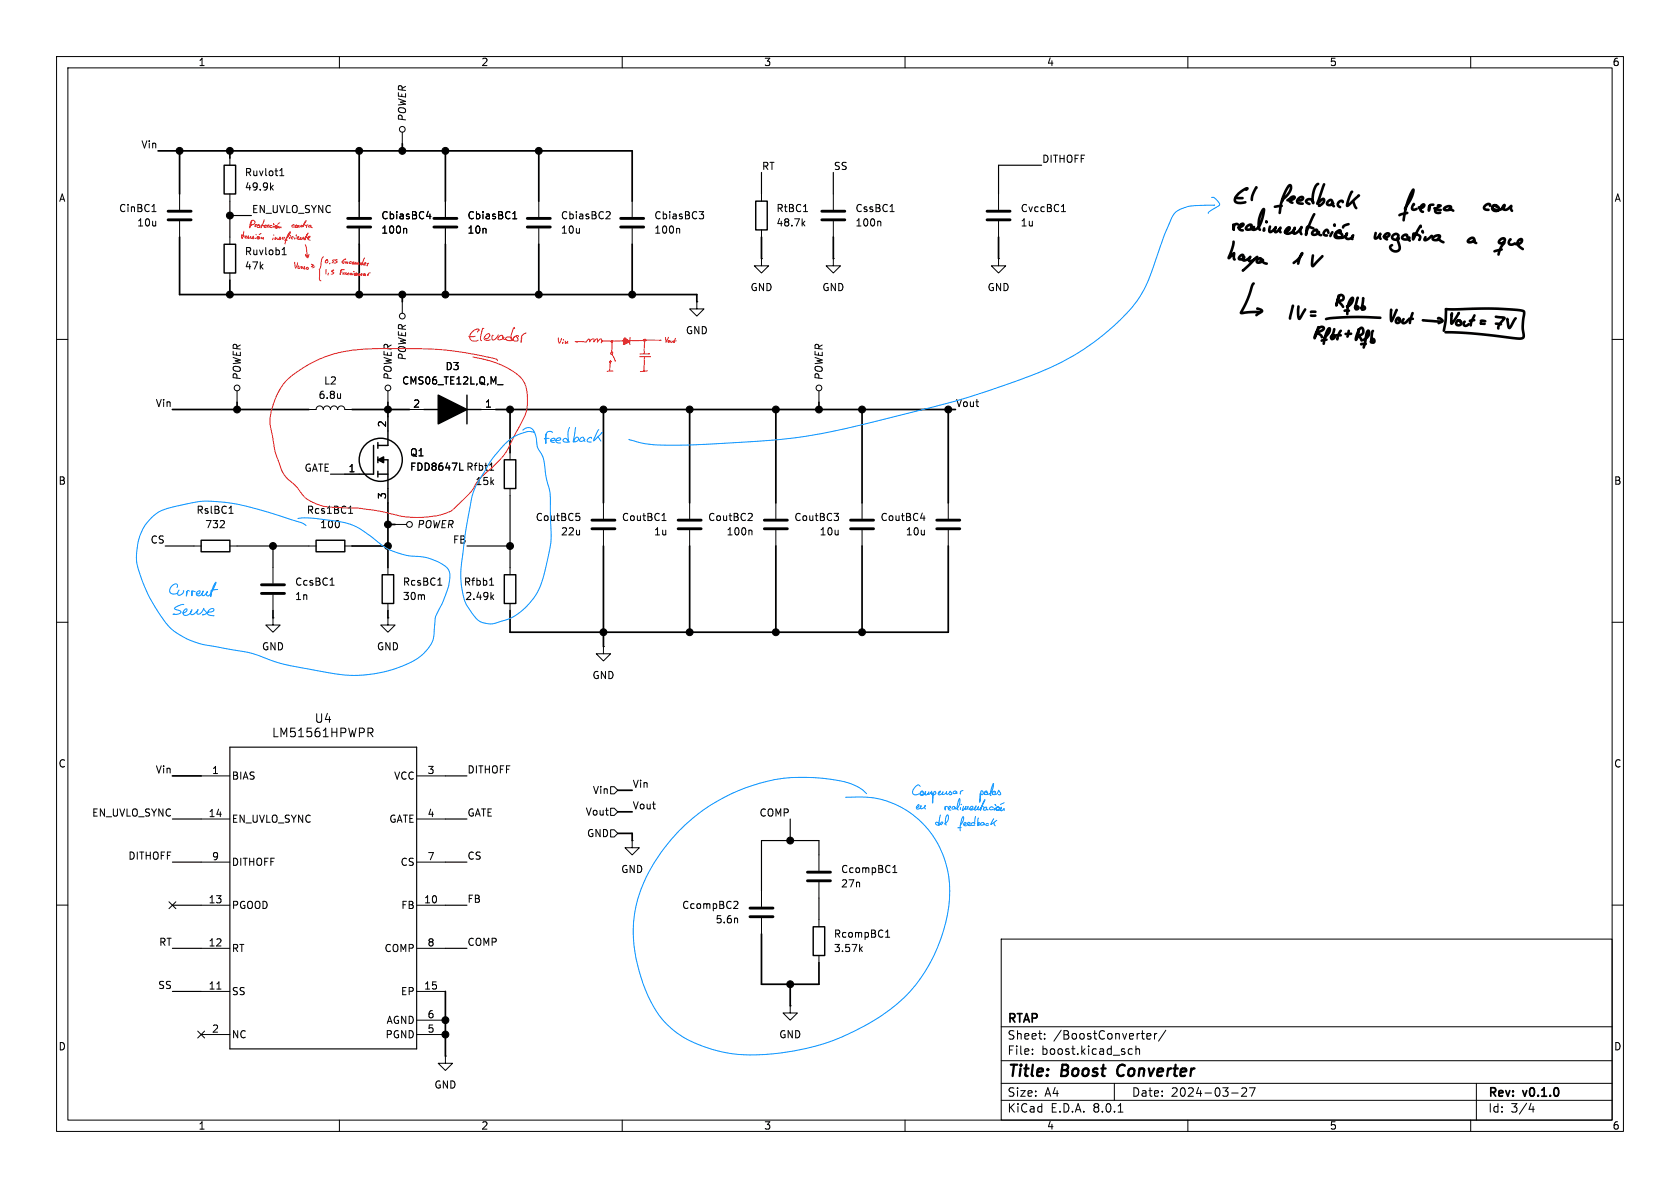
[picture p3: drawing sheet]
<svg xmlns="http://www.w3.org/2000/svg" width="297mm" height="210mm" viewBox="0 0 297 210" stroke-linecap="round" stroke-linejoin="round" font-family="sans-serif">
<g fill="none" stroke="#000" stroke-width=".18">
<path d="M10 10h277v190h-277zM12 12h273v186h-273zM60 10v2M110 10v2M160 10v2M210 10v2M260 10v2M26.9 37.4h.7M31.7 34.3v2.8M31.7 39.1v2.8M40.6 27.9v1.3M40.6 34.3v1.3"/>
<path d="M47.9 33.1l.4 .5M48.3 32.8l-.5 .4M49.5 31.1h.7M49.5 30.2l.3-.4v1.3M63.5 35.6v2.8M71.1 23.4v2M75.4 38.3h.8M76 37.8v.9M78.7 35.6v2.8M90.6 38.7h.8M90.8 37.7l.2-.3v1.3M95.2 35.6v2.8"/>
<path d="M107.3 37.4l.5 .1 .1 .3-.8 .9h.8M111.8 35.6v2.8M123.6 37.4h.8l-.4 .5 .3 .1 .1 .4-.3 .3h-.3M134.6 34.3v1.3M141.9 39.5l.4 .4M142 37.4h.8M142.3 39.1l-.5 .5M147.3 34.3v2.8M147.3 39.1v2.8M155.5 39.1l.2 .2v.6M157.3 37.4h.8M176.5 34.3v2.8"/>
<path d="M176.5 39.1v2.8M187.6 37.4h.8M187.9 36.3l.1-.2v1.3M10 60h2M40.6 41.9v1.3M40.6 48.3v1.2M49.9 45h.7M49.9 44.1l.3-.3v1.2M63.5 40.4v2.8M71.1 53.3v2.1M71.7 40.4l.2 .2v.6M78.7 40.4v2.8"/>
<path d="M95.2 40.4v2.8M111.8 40.4v2.8M120 40.4l.2 .2v.6M123.2 53.3v1.3h1.3l-1.3 1.3-1.3-1.3h1.3M123.2 53.3h.1M134.6 45.7v1.3h1.3l-1.3 1.3-1.3-1.3h1.3M134.6 45.7h.1M134.6 40.6v1.3M147.3 45.7v1.3h1.3l-1.3 1.3-1.3-1.3h1.3M147.3 45.7h.1M176.5 45.7v1.3h1.3l-1.3 1.3-1.2-1.3h1.2M176.5 45.7h.1"/>
<path d="M285 60h2M41.9 69.1v2M54.6 72.4h1.3a.64 .64 0 0 1 .6-.6 .64 .64 0 0 1 .6 .6 .64 .64 0 0 1 .7-.6 .64 .64 0 0 1 .6 .6 .64 .64 0 0 1 .7-.6 .64 .64 0 0 1 .6 .6 .64 .64 0 0 1 .6-.6 .64 .64 0 0 1 .7 .6h1.2M60.2 69.6v.8M60.2 70.3l-.1 .1M68.6 69.1v2M68.6 73.7v2.5M72.4 72.4h2.5M85.1 72.4h2.5M88 68h.9M144.8 69.1v2M34.3 96.5h1.3"/>
<path d="M38.9 93.3h.8M39.6 92.1v.5M40.5 90.7h.7M40.6 96.5h1.3M54.6 96.5h1.3M61 96.5h1.2M61 83.8h2.5M61.6 90.7h.8M61.9 89.7l.1-.2v1.2M68.6 86.4v2.5M69.8 92.7h2.1M81.3 83.1h.6"/>
<path d="M86.6 83.1h.7M86.8 82l.1-.1v1.2M90.2 80v1.3M90.2 86.4v1.2M101.9 90.7h.6M102.3 91.2l.2 .3v.3l-.2 .2M106.7 88.9v2.8M106.7 93.7v2.8M117 92h.8M117.3 90.9l.1-.2v1.3M121.9 88.9v2.8M121.9 93.7v2.8"/>
<path d="M132.8 90.7l.2 .3-.1 .3-.7 .7h.8M132.8 93.7l.1 .2v.7M137.2 88.9v2.8M137.2 93.7v2.8M147.5 90.7h.7l-.4 .5M148 91.2l.2 .3v.3l-.2 .2M152.4 88.9v2.8M152.4 93.7v2.8M162.8 91.6h.7M163.4 91.2v.8M167.6 88.9v2.8M167.6 93.7v2.8"/>
<path d="M10 110h2M48.3 109.2v1.3h1.2l-1.2 1.3-1.3-1.3h1.3M48.3 109.2h.1M48.3 100.3v2.8M48.3 105.2v2.8M58.3 103.4h.8M68.6 109.2v1.3h1.2l-1.2 1.3-1.3-1.3h1.3M68.6 109.2h.1M68.6 100.3v1.3M68.6 106.7v1.3M77.4 103.4h.7M86.6 103.4h.7"/>
<path d="M86.8 102.4l.1-.2v1.2M86.9 105.5l.4 .5M87.3 105.1l-.5 .5M90.2 100.3v1.3M90.2 106.7v1.3M106.7 114.3v1.3h1.2l-1.2 1.2-1.3-1.2h1.3M106.7 114.3h.1M285 110h2M35.6 137.2h5M65.1 128.7h.5l.3 .3-.1 .4-.7 .1M65.4 129.5l.5 .7M73.7 137.2h5"/>
<path d="M107.9 139.1h.7l.6 .6-.6 .6h-.7zM10 160h2M29.9 159.4l1.2 1.2M31.1 159.4l-1.2 1.2M35.6 144.8h5M35.6 152.4h5M73.7 144.8h5M73.7 152.4h5M107.9 142.9h.7l.6 .6-.6 .6h-.7zM107.9 146.7h.7l.6 .6-.6 .7h-.7zM111.8 148.6v1.3h1.2l-1.2 1.2-1.3-1.2h1.3M111.8 148.6h.1"/>
<path d="M129.9 159.3l.4 .1 .2 .3-.8 .9h.8M134.6 157.5v2.8M144.8 151.1v2.8M144.8 156v2.8M157.8 154.2h.8M157.8 153.3l.4-.3v1.2M285 160h2M35.6 160h5M35.6 175.3h5M35.6 167.6h5M38.3 174.8h.8M73.7 160h5"/>
<path d="M73.7 175.3h5M73.7 167.6h5M130.3 162.4l.1 .7M134.6 162.3v2.8M139.7 177.8v1.3h1.3l-1.3 1.2-1.3-1.2h1.3M139.7 177.8h.1M144.8 162.6v1.2M144.8 168.9v1.3M152.1 167.7l.4 .5M152.5 167.4l-.5 .5M156.6 165.7h.7M156.6 164.8l.3-.4v1.3"/>
<path d="M177 166h108v32h-108zM35 182.3l1.2 1.2M35.6 182.9h5M36.2 182.3l-1.2 1.2M60 198v2M73.7 182.9h5M73.7 180.3h5M78.7 186.7v1.3h1.3l-1.3 1.2-1.2-1.2h1.2M78.7 186.7h.1M110 198v2M160 198v2M177 194.5h108"/>
<path d="M177 191.5h108M177 187.5h108M177 181.5h108M182.5 186.3v.1M182.5 185.5v.1M184.7 183.6v.1M184.7 182.8v.1M197 191.5v3M197.7 196.6h.8M199.6 186.3h.6M199.6 185.5h.6M200.8 185.5l.2-.1 .4 .1 .1 .9"/>
<path d="M200.8 184.9v1.5M202.7 183.2l.8-.1-.1-.3-.4-.1-.3 .2 .1 .7h.6M204.1 182.7v1M204.5 182.7l-.3 .1-.1 .2M206.1 182.1l-1.3 2M210 198v2M217.7 193.2h1.2M219.5 192.4l.6-.1 .2 .1 .1 .3-.9 1.1h.9M220.9 192.3h1l-.7 1.5M260 198v2M261 191.5v6.5M270.7 195l-.4 1.1h.9"/>
<path d="M271 195.6v1"/>
<circle cx="71.1" cy="22.9" r=".51"/>
<circle cx="71.1" cy="55.9" r=".51"/>
<circle cx="41.9" cy="68.6" r=".51"/>
<circle cx="68.6" cy="68.6" r=".51"/>
<circle cx="144.8" cy="68.6" r=".51"/>
<circle cx="72.4" cy="92.7" r=".51"/>
</g>
<path d="M197.8 188.5a1.27 1.27 0 0 0 0 1.6" fill="none" stroke="#000" stroke-width=".4"/>
<g fill="none" stroke="#000" stroke-width=".2">
<path d="M40.6 35.6v6.3M40.6 38.1h3.8M134.6 30.5v3.8M147.3 30.5v3.8M184.1 29.2h-7.6v5.1M29.2 96.5h5.1M41.9 96.5h12.7M48.3 96.5v3.8M58.4 83.8h2.6M82.5 96.5h7.7M90.2 87.6v12.7M40.6 132.1h33.1v53.3h-33.1z"/>
<path d="M78.7 137.2h3.8M30.5 152.4h5.1M30.5 144.8h5.1M78.7 152.4h3.8M78.7 144.8h3.8M139.7 144.8v3.8M144.8 151.1v-2.5h-10.2v8.9M144.8 158.8v3.8M30.5 167.6h5.1M30.5 175.3h5.1M30.5 160h5.1M78.7 167.6h3.8"/>
<path d="M78.7 160h3.8"/>
</g>
<g fill="none" stroke="#000" stroke-width=".51">
<path d="M29.7 37.3h4.1M29.7 38.9h4.1M61.5 38.6h4M76.7 38.6h4.1M93.2 38.6h4.1M109.7 38.6h4.1M145.3 37.3h4.1M145.3 38.9h4.1M174.5 37.3h4.1M174.5 38.9h4.1M61.5 40.1h4M76.7 40.1h4.1"/>
<path d="M93.2 40.1h4.1M109.7 40.1h4.1M104.6 91.9h4.1M104.6 93.5h4.1M119.9 91.9h4.1M119.9 93.5h4.1M135.1 91.9h4.1M135.1 93.5h4.1M150.4 91.9h4M150.4 93.5h4M165.6 91.9h4.1M165.6 93.5h4.1"/>
<path d="M46.2 103.4h4.1M46.2 104.9h4.1M142.7 154.2h4.1M142.7 155.7h4.1M132.6 160.5h4.1M132.6 162.1h4.1"/>
</g>
<g fill="none" stroke="#000" stroke-width=".25">
<path d="M39.6 29.2h2.1v5.1h-2.1zM133.6 35.6h2v5h-2zM39.6 43.2h2.1v5.1h-2.1zM66 78.7v5.1h-2.5M66.8 78.2v1M68.6 76.2v2.5h-1.8M74.9 72.4h2.6M82.5 72.4h2.6M82.5 69.9v5M35.6 95.5h5v2h-5zM55.9 95.5h5.1v2h-5.1zM66.8 83.8h1.8"/>
<path d="M66.8 80.8v1M66.8 83.3v1M66.8 81.3h1.8v5.1M89.2 81.3h2v5.1h-2zM67.6 101.6h2v5.1h-2zM89.2 101.6h2v5.1h-2zM143.8 163.8h2v5.1h-2z"/>
<circle cx="67.3" cy="81.3" r="3.8"/>
</g>
<path d="M77.5 69.9l5 2.5-5 2.5zM66.8 81.3l1-.5v1z" fill="#000" stroke="#000" stroke-width=".25"/>
<g fill="none" stroke="#000" stroke-width=".3">
<path d="M27.9 26.7h83.9v8.9M31.7 26.7v7.6M40.6 26.7v1.2M63.5 26.7v8.9M71.1 25.4v1.3M78.7 26.7v8.9M95.2 26.7v8.9M31.7 41.9v10.2h91.5v1.2M40.6 49.5v2.6M63.5 43.2v8.9M71.1 52.1v1.2M78.7 43.2v8.9"/>
<path d="M95.2 43.2v8.9M111.8 43.2v8.9M134.6 41.9v3.8M147.3 41.9v3.8M176.5 41.9v3.8M30.5 72.4h24.1M41.9 71.1v1.3M62.2 72.4h10.2M68.6 71.1v2.6M87.6 72.4h81.3M90.2 72.4v7.6M106.7 72.4v16.5"/>
<path d="M121.9 72.4v16.5M137.2 72.4v16.5M144.8 71.1v1.3M152.4 72.4v16.5M167.6 72.4v16.5M62.2 96.5h6.4M68.6 88.9v11.4M68.6 92.7h1.2M106.7 96.5v17.8M121.9 96.5v15.3M137.2 96.5v15.3M152.4 96.5v15.3"/>
<path d="M167.6 96.5v15.3h-77.4v-3.8M48.3 108v1.2M68.6 108v1.2M30.5 137.2h5.1M109.2 139.7h2.6M109.2 147.3h2.6v1.3M109.2 143.5h2.6M78.7 175.3v11.4M134.6 165.1v8.9h10.2v-3.8M139.7 174v3.8"/>
</g>
<g fill="#000" stroke="#000" stroke-width=".18">
<circle cx="31.7" cy="26.7" r=".61"/>
<circle cx="40.6" cy="26.7" r=".61"/>
<circle cx="40.6" cy="38.1" r=".61"/>
<circle cx="63.5" cy="26.7" r=".61"/>
<circle cx="71.1" cy="26.7" r=".61"/>
<circle cx="78.7" cy="26.7" r=".61"/>
<circle cx="95.2" cy="26.7" r=".61"/>
<circle cx="40.6" cy="52.1" r=".61"/>
<circle cx="63.5" cy="52.1" r=".61"/>
<circle cx="71.1" cy="52.1" r=".61"/>
<circle cx="78.7" cy="52.1" r=".61"/>
<circle cx="95.2" cy="52.1" r=".61"/>
<circle cx="111.8" cy="52.1" r=".61"/>
<circle cx="41.9" cy="72.4" r=".61"/>
<circle cx="68.6" cy="72.4" r=".61"/>
<circle cx="90.2" cy="72.4" r=".61"/>
<circle cx="106.7" cy="72.4" r=".61"/>
<circle cx="121.9" cy="72.4" r=".61"/>
<circle cx="137.2" cy="72.4" r=".61"/>
<circle cx="144.8" cy="72.4" r=".61"/>
<circle cx="152.4" cy="72.4" r=".61"/>
<circle cx="167.6" cy="72.4" r=".61"/>
<circle cx="48.3" cy="96.5" r=".61"/>
<circle cx="68.6" cy="92.7" r=".61"/>
<circle cx="68.6" cy="96.5" r=".61"/>
<circle cx="90.2" cy="96.5" r=".61"/>
<circle cx="106.7" cy="111.8" r=".61"/>
<circle cx="121.9" cy="111.8" r=".61"/>
<circle cx="137.2" cy="111.8" r=".61"/>
<circle cx="152.4" cy="111.8" r=".61"/>
<circle cx="139.7" cy="148.6" r=".61"/>
<circle cx="139.7" cy="174" r=".61"/>
<circle cx="78.7" cy="182.9" r=".61"/>
<circle cx="78.7" cy="180.3" r=".61"/>
</g>
<g fill="none" stroke="#e02020" stroke-width=".18">
<path d="M44.5 39.1l-.3 1.2v-.8a.44 .44 0 0 1 .3-.5 .44 .44 0 0 1 .6 .2 .58 .58 0 0 1-.7 .6M45.4 39.7l-.3 .1v.3l.1-.2M45.7 39.7a.25 .25 0 0 1 .3 .3 .25 .25 0 0 1-.4 .2 .25 .25 0 0 1-.1-.4h.3l.1 .1M46.7 38.9l-.6 1.4 .1-.5 .5 .1M47.5 39.9h.1a.18 .18 0 0 0-.3-.1 .18 .18 0 0 0 .1 .3l.2 .1M48 39.9a.2 .2 0 0 0-.2 0 .2 .2 0 0 0 0 .3 .2 .2 0 0 0 .2 0h.1M48.4 39.7v-.2v.3M49.5 39.4l-.4 .3M52 39.8a.2 .2 0 0 0-.3 .1 .2 .2 0 0 0 .1 .2h.3M54.5 39.8a.25 .25 0 0 0-.3 .1 .25 .25 0 0 0 0 .3v-.2a.3 .3 0 0 0-.3-.3 .3 .3 0 0 0-.3 .1l-.1 .3 .6-1.1a1.41 1.41 0 0 1-.9 1.1l.1-.3-.3 .3a.16 .16 0 0 1-.2 0 .16 .16 0 0 1 .1-.3l-.3 .3a.2 .2 0 0 1-.2 .2 .2 .2 0 0 1-.2-.3 .2 .2 0 0 1 .3-.1 .2 .2 0 0 1 0 .3 .2 .2 0 0 1-.3-.2 .2 .2 0 0 1 .3-.1M43.1 40.9l-.3 1.3-.1-.7 .5 .2M43.4 41.8h.2l-.1-.1a.24 .24 0 0 0-.1 .4 .24 .24 0 0 0 .4-.1l.1-.3a.25 .25 0 0 0 0 .4 .25 .25 0 0 0 .4-.2v-.1v.2a.27 .27 0 0 0 .3 .1 .27 .27 0 0 0 .2-.4v.1a.23 .23 0 0 1 .1 .2 .23 .23 0 0 1-.2 .2v-.1"/>
<path d="M45.2 42.1v.1M45.3 41.4v.1M45.7 41.9a.2 .2 0 0 0-.3 .1 .2 .2 0 0 0 .1 .3 .2 .2 0 0 0 .3-.2 .19 .19 0 0 0-.1-.3 .19 .19 0 0 0-.2 .2 .19 .19 0 0 0 .1 .2h.3M46.2 41.3l-.4 .1M46.2 41.9v.3l.4-.2-.1 .3M46.8 40.1l.2-.2a.23 .23 0 0 0-.3 0 .23 .23 0 0 0 .1 .3 .23 .23 0 0 0 .3 0M48.3 42.1l-.1 .3M48.4 40l-.1 .2M48.4 41.5v.1M48.7 41.9l-.1 .4 .4-.2v.1a.31 .31 0 0 0 .4 0 .31 .31 0 0 0 .1-.3 .25 .25 0 0 1 .1 .3 .25 .25 0 0 1-.2 .1h-.1M49 40a.2 .2 0 0 0-.3-.1 .2 .2 0 0 0 0 .4 .2 .2 0 0 0 .3-.1 .2 .2 0 0 0-.2-.3 .2 .2 0 0 0-.2 .3 .2 .2 0 0 0 .3 .1l.4-.3v.3l.4-.2v.2M50.3 41.9a.23 .23 0 0 1-.1 .3 .23 .23 0 0 1-.3-.1l.2-.2"/>
<path d="M50.6 42.2l.5-.6 .2-.6a4.3 4.3 0 0 0-.9 2.1M50.8 42.5h-.5M51.3 42l-.2 .2 .1-.1M51.4 41.7h-.1M51.8 42a.19 .19 0 0 0-.2-.1 .19 .19 0 0 0-.1 .2 .19 .19 0 0 0 .2 .1M52.1 46.4l.2 1 .3-1M52.2 42l-.1 .2h.1M52.4 41.5v.2M52.5 42.1a.16 .16 0 0 0 .3-.1 .16 .16 0 0 0 0-.2 .28 .28 0 0 0-.2 .5 .28 .28 0 0 0 .5-.2l.1-.1-.1 .1a.14 .14 0 0 0 0 .2 .14 .14 0 0 0 .2 0l.4-.4-.1 .3a1.58 1.58 0 0 0 .9-1l-.6 1.2 .1-.3a.21 .21 0 0 1 .3-.3 .21 .21 0 0 1 .1 .3l.4-.3a.33 .33 0 0 0-.4 .4 .33 .33 0 0 0 .4 .3M52.8 47a.22 .22 0 0 0-.2 .3 .22 .22 0 0 0 .3 .2 .22 .22 0 0 0 .1-.3M53.2 47.1a.19 .19 0 0 0 0 .3 .19 .19 0 0 0 .3 0 .19 .19 0 0 0 0-.3M53.9 47.2l-.2 .3h.2"/>
<path d="M54 43.2l.4 2.2-.4-.4a.38 .38 0 0 0 .1 .4 .38 .38 0 0 0 .4 .1l.1-.5M54.4 47.3a.16 .16 0 0 1-.1 .3 .16 .16 0 0 1-.2-.2 .16 .16 0 0 1 .3-.1M54.9 40h.1a.2 .2 0 0 0-.3-.2 .2 .2 0 0 0-.1 .3 .39 .39 0 0 1 .6 .2M55.1 46.7l.4 .2-.5 .2 .2 .1M55.6 47.2l-.3 .2M57.2 45.4a1.4 1.4 0 0 0-.5 1.4l-.3 .8 .1 .4a2.47 2.47 0 0 0 .2 1.6M57.7 47.7l-.1 .7M57.8 46a.22 .22 0 0 1 .2 .3 .22 .22 0 0 1-.4 .1 .22 .22 0 0 1 0-.4l.2-.1 .1 .1M58.1 48.3l-.1 .3M58.4 46.5l-.1 .1M58.7 47.9l.3-.1-.4 .2a.25 .25 0 0 1 .4 .3 .25 .25 0 0 1-.4 .2M59.1 45.9a.18 .18 0 0 0-.3 .1 .18 .18 0 0 0 .2 .3l-.3 .2"/>
<path d="M59.6 45.9l-.4 .1 .4 .3-.5 .2M60.5 46.3h.4M60.5 48.1h-.3M60.8 48.2l-.2 .2 .6-.2-.1 .2 .2 .1 .3-.3v.4M60.9 47.7a.5 .5 0 0 0-.6 .1 .5 .5 0 0 0-.1 .5l-.1 .2 .3-.8M60.9 45.9l.2-.1h-.2a.48 .48 0 0 0-.3 .7h.2M61.2 46.2l-.2 .3 .5-.2v.3M62.1 46.3l-.4 .2 .3 .1M62.2 48.4a.23 .23 0 0 0-.2-.1 .23 .23 0 0 0-.2 .2h.5M62.3 46.5l.2-.1 .1-.1h-.1a.22 .22 0 0 0-.3 .3 .22 .22 0 0 0 .4 .1l.4-.3-.1 .3 .5-.3-.2 .2 .1 .2M62.5 48.4l-.1 .2M62.6 48v.1"/>
<path d="M63 48.4h.1a.2 .2 0 0 0-.3-.1 .2 .2 0 0 0-.1 .3 .25 .25 0 0 0 .3 0 .25 .25 0 0 0 .1-.3 .22 .22 0 0 0-.3 .1 .22 .22 0 0 0 0 .2h.4l.4-.3-.2 .4h.2l.4-.3-.1 .2v.1M64.4 48.5h.1a.15 .15 0 0 0-.1-.1 .15 .15 0 0 0-.2 .2 .16 .16 0 0 0 .3 .1l.1-.1 .1 .1M64.4 46.6h.3a.2 .2 0 0 0-.4 0 .21 .21 0 0 0 .3 .3M64.5 45.6l-.5 1.1a.21 .21 0 0 0-.2-.2 .21 .21 0 0 0-.1 .3 .21 .21 0 0 0 .3 0M65.2 46.5l-.2 .1-.1 .4 .1-.4M65.4 48.2l-.2 .1-.2 .4 .1-.2M84 59.4l-1.1 .1h.1M84.4 58.7l.3-.4a1.25 1.25 0 0 0-1.6 .8 .88 .88 0 0 0 .3 1.1 .88 .88 0 0 0 1.1 0M85.5 58.1h-.1a2.95 2.95 0 0 0-.3 2.1M85.9 59.8a.53 .53 0 0 0 .5-.2 .53 .53 0 0 0 0-.6 .9 .9 0 0 0-.8 1l.3 .2 .8-.1M88.1 59.2l-.1 .2a.68 .68 0 0 1-1 .6v-.6l.2-.1M88.9 59.6v-.3a.6 .6 0 0 0-.8 .7 .64 .64 0 0 0 .9-.4l-.1 .1a.3 .3 0 0 0 .1 .3 .3 .3 0 0 0 .4 0"/>
<path d="M91 58.1l-.1-.2a2.6 2.6 0 0 0-.4 2.2 .56 .56 0 0 0-.5-.5 .56 .56 0 0 0-.6 .3 1.16 1.16 0 0 0 1.3 .2M91.7 59.5v-.1a.61 .61 0 0 0-.7 .1 .61 .61 0 0 0-.2 .6 .41 .41 0 0 0 .5 .2 .41 .41 0 0 0 .2-.6 .34 .34 0 0 0-.3-.2 .34 .34 0 0 0-.4 .2M93 58.9a1.16 1.16 0 0 0-.9 1.5v.1l.2-.9M98.7 59.8l.2 .9 .4-.8M110.3 59.9v1l-.1-.1M110.4 59.7l.1 .1a.78 .78 0 0 1 .7 .7l-.8 .4M110.6 59.8l-.3 .2h.5l-.6 .3 .8-.1-.8 .4 1-.3-.9 .4 .5-.1M111.4 59.7v1.2M117.6 59.7l.1 .8 .5-.8M119.4 59.8l-.2 .8-.1-.4 .5 .1M83.6 63.1a15.5 15.5 0 0 1 8.6 3.8 7.4 7.4 0 0 1 1 5.4 31.9 31.9 0 0 1-2.6 5.5 16.2 16.2 0 0 1-5 6.1 8.8 8.8 0 0 0-2.2 2.9l-1.9 2a7.4 7.4 0 0 1-5.9 2.6l-1.5 .1a29.9 29.9 0 0 1-7.3-1.2l-3.4-.5-3.4-.1a8.5 8.5 0 0 1-6.5-2.2 12.6 12.6 0 0 0-3-3.2 15.5 15.5 0 0 1-1.8-4.2l-.4-2.2a12.4 12.4 0 0 1-.5-4.6 11.1 11.1 0 0 1 6.1-8.5 22.2 22.2 0 0 1 12.3-3.2h6.4a55.9 55.9 0 0 1 15.3 2v.2M99.5 60.5v.1"/>
<path d="M99.6 60.1h.1M99.9 60.3v.4l.5-.4v.4M102.2 60.4l-.2 .1-.3-.1M107.9 64.2l-.1 1.3M107.9 63.8a.14 .14 0 0 1 .1 .2 .14 .14 0 0 1-.2 0l.1-.2 .1 .1M108.1 62.3a.16 .16 0 0 1 .2 .1 .16 .16 0 0 1-.2 .2 .16 .16 0 0 1-.1-.2h.3M108.2 60.3l-1.6-.1-.3 .4a.43 .43 0 0 0-.2-.7l-.5 .6a.35 .35 0 0 0-.2-.6l-.4 .6a.32 .32 0 0 0 0-.6 .32 .32 0 0 0-.5 .2l-.2 .3a.28 .28 0 0 0-.1-.4 .28 .28 0 0 0-.4 .2l-.2 .3-1.9-.1M108.2 60.4l-.1 1.8M108.2 62.6l.6 1.3M108.3 60.3h.1a.15 .15 0 0 0-.3 0 .14 .14 0 0 0 .1 .2l.1-.2h-.2l.2 .1M108.4 65.6h-1.1M110.1 60.2l-1.8 .1"/>
<path d="M111.4 60.2h2.6l-.2 2.3M113.1 63l1.8 .1M114 63.2l-.2 2.3M114.2 60.1a.21 .21 0 0 0-.3-.1 .21 .21 0 0 0-.1 .3h.1a.14 .14 0 0 0 .2-.1 .14 .14 0 0 0-.1-.2 .14 .14 0 0 0-.1 .2h.1M114.4 65.5l-1.2 .2M114.7 62.6l.1-.1-1.7 .1M116.8 60.1l-3 .1M118.2 60.3a.13 .13 0 0 1 .2 .1 .13 .13 0 0 1-.2 .1 .13 .13 0 0 1-.1-.2l.2-.1v.1M118.6 60.3a.18 .18 0 0 0 0 .2 .18 .18 0 0 0 .3 0 .18 .18 0 0 0 0-.2"/>
</g>
<g fill="none" stroke="#0091ff" stroke-width=".18">
<path d="M214.2 34.9a1.51 1.51 0 0 1 1.4 1.4l-.9 .5a1.8 1.8 0 0 0-1.1 .9M214.7 36.2l-1.2 .1a9.2 9.2 0 0 0-5.4 1 9.9 9.9 0 0 0-2 3.6l-1.2 3.4a30.8 30.8 0 0 1-4.2 9.3 43.7 43.7 0 0 1-20.4 13.5l-2.8 1a252.6 252.6 0 0 1-24.9 6.9 108.1 108.1 0 0 1-24.7 3.4l-5.3 .2a34.3 34.3 0 0 1-10-.5l-1.4-.4M92.4 76a1.24 1.24 0 0 1 1.4-.3 1.24 1.24 0 0 1 .8 1.1l.3 1.1a3.4 3.4 0 0 0 .9 2.4l.4 1.3a24.8 24.8 0 0 0 1 5.5l.1 3.8a21.6 21.6 0 0 1-.4 7.6 17.6 17.6 0 0 1-2.5 7.2 10.5 10.5 0 0 1-6.7 4.4 3.6 3.6 0 0 1-4.5-2 10.3 10.3 0 0 1-1.7-6.1l.1-2.1 .6-5.2 1-5.5a13.3 13.3 0 0 1 2.7-6.2 16.2 16.2 0 0 1 5.4-6l.2-.1a3.8 3.8 0 0 1 3-.4M97.1 77.5h-.9l.1 .1M97.4 77.8l.1 .1a.34 .34 0 0 0 .4 0 .34 .34 0 0 0 .1-.4 .39 .39 0 0 0-.6 .1 .39 .39 0 0 0 .3 .6h.3M97.7 76.5v-.1a.71 .71 0 0 0-.9 0 .71 .71 0 0 0-.3 .7v1.3v-1.6M98.3 77.8l.1 .1a.42 .42 0 0 0 .5 0 .42 .42 0 0 0 .2-.5 .51 .51 0 0 0-.8 .5 .51 .51 0 0 0 .8 .4M100.7 75.6a4.5 4.5 0 0 0-.2 2.4 .48 .48 0 0 0-.4-.5 .48 .48 0 0 0-.6 .3 .9 .9 0 0 0 1.2 .3M101.8 75.6l-.4 2.4a.76 .76 0 0 1 .8-.7 .62 .62 0 0 1-.2 .7 .62 .62 0 0 1-.6 .1l.1-.1M103.4 77.7l-.1-.1a.45 .45 0 0 0-.5-.3 .45 .45 0 0 0-.3 .5 .48 .48 0 0 0 .4 .2 .48 .48 0 0 0 .4-.3l.1 .3M104.6 77.5v-.1a.52 .52 0 0 0-.6 .1 .52 .52 0 0 0-.2 .5l.7 .1M105.7 77.2l.5 .8"/>
<path d="M105.9 76l-1 1.9 1.6-1.4-.2 .1M52.7 91.7a30.4 30.4 0 0 1 7.7 .6 14.9 14.9 0 0 1 6.9 3.9 13.1 13.1 0 0 0 7.6 2.3 7.8 7.8 0 0 1 4.4 2.2 5.4 5.4 0 0 1-.3 3.7l-1.2 3a5.7 5.7 0 0 0-1 3.7 5.4 5.4 0 0 1-2.4 4.8 21.4 21.4 0 0 1-13.8 3.4l-6.2-1.1a35.8 35.8 0 0 1-9.6-2.6l-6.4-1.2a13.9 13.9 0 0 1-8.9-4.1l-2.6-3.8-1.5-3.2a10.9 10.9 0 0 1-1.1-7 8 8 0 0 1 7.4-6.9l.5-.1a22.1 22.1 0 0 1 11.3 .2l3.9 1 5.7 1.8 1 .6M31.3 103.8a.39 .39 0 0 0-.1-.6 .39 .39 0 0 0-.5 .1 1.02 1.02 0 0 0-.5 1.6 1.28 1.28 0 0 0 1.2 0M31.7 104.3l-.1 .1a.41 .41 0 0 0-.2 .6 .41 .41 0 0 0 .5 .2 .71 .71 0 0 0 .6-.8l-.1 .1M32.4 108.4l.2-.1a.4 .4 0 0 0 .4-.2 .4 .4 0 0 0-.1-.5 .61 .61 0 0 0-.5 .5 .61 .61 0 0 0 .3 .7 1.19 1.19 0 0 0 1.2-1 .5 .5 0 0 0 .1 .9l.5-.3 .5-.6a.4 .4 0 0 0-.2 .5 .4 .4 0 0 0 .4 .3l.5-.4 .3-.7 .2 .5a.38 .38 0 0 1 .3 .4 .38 .38 0 0 1-.5 .3h-.2l.1-.1M32.5 106.9h-.3l-.8 .3-.5 .3v.2a1.43 1.43 0 0 1 1.1 .5 1.61 1.61 0 0 1-1.4 .4l.3-.1M33.5 104.5l-.2-.1a.64 .64 0 0 0-.3 .7l-.1 .3 .1-.8M34.5 104.6l-.6-.1v.8v-.7v.1M36.9 108.3l.3-.1a.38 .38 0 0 0 .5-.1 .38 .38 0 0 0 0-.5 .82 .82 0 0 0-.9 1l1 .3M38.5 104.2l-.6 .1a.4 .4 0 0 0-.6 .3v.9a5.2 5.2 0 0 1 .9-2.6 5.3 5.3 0 0 1-1.4 2.4 .45 .45 0 0 1-.3-.3 .45 .45 0 0 1 .2-.5l-.1 .2a.67 .67 0 0 1-.9 .5v-.3l.2-.4a.75 .75 0 0 1-.4 .7 .75 .75 0 0 1-.8-.1 .45 .45 0 0 1 .2-.5 .45 .45 0 0 1 .5 0 .43 .43 0 0 1-.7 .4h.1M162.7 139l-.2-.2a1.23 1.23 0 0 0-1 1.6l.5 .1 .5-.2M170.2 139.7l-.3 .2-.1 .5v-.5"/>
<path d="M153.2 140.3a9.3 9.3 0 0 0-6-2.5 31.1 31.1 0 0 0-29.4 11.6 24.1 24.1 0 0 0-5.8 16.5 27.4 27.4 0 0 0 5.1 14.3 19.3 19.3 0 0 0 11.2 5.9 39.4 39.4 0 0 0 32.1-10.3 27.7 27.7 0 0 0 7.4-20 16.2 16.2 0 0 0-18.2-14.9h-.1M162 142.7a.28 .28 0 0 0 .4-.1 .28 .28 0 0 0 0-.4 .42 .42 0 0 0-.4 .4 .42 .42 0 0 0 .3 .4l.4-.2 .1-.4v.1a.3 .3 0 0 0 0 .5 .3 .3 0 0 0 .5-.2l.3-.4-.1 .3 .1 .3M163.1 140v-.1a.32 .32 0 0 0-.5 .3 .32 .32 0 0 0 .5 .3 .32 .32 0 0 0 .1-.5 .32 .32 0 0 0-.4 .1 .32 .32 0 0 0 0 .4 .32 .32 0 0 0 .5 0l.2-.2 .1-.4v.1a.3 .3 0 0 0 0 .5 .3 .3 0 0 0 .5-.2l.1-.3v.1a.19 .19 0 0 0-.1 .2 .19 .19 0 0 0 .1 .1l.5-.5a.3 .3 0 0 0 .1 .6M164.8 140.1l.1 1.8a4.2 4.2 0 0 1 .4-2 .37 .37 0 0 1 .1 .5 .37 .37 0 0 1-.4 .1h.1M165.9 140.3l.3-.4a.34 .34 0 0 0-.3 .2 .34 .34 0 0 0 .2 .4 .34 .34 0 0 0 .4-.2l.2-.3a.27 .27 0 0 0 0 .5 .27 .27 0 0 0 .4-.2l.3-.4-.1 .2a.24 .24 0 0 0 .1 .3 .24 .24 0 0 0 .4-.2l.2-.4 .1 .3a.25 .25 0 0 1 .1 .3 .25 .25 0 0 1-.3 .1v-.1M166.3 144.1l-.3 1.7a.36 .36 0 0 0-.2-.4 .36 .36 0 0 0-.4 .1 .5 .5 0 0 0 .6 .4M166.3 145.7a.28 .28 0 0 0 .3-.1 .28 .28 0 0 0 0-.3 .26 .26 0 0 0-.3 .2 .26 .26 0 0 0 .1 .3M167 145.7a1.18 1.18 0 0 0 .5-1.6 1.74 1.74 0 0 0-.2 1.7M167.1 142.5v.7v-.3a.27 .27 0 0 1 .1-.3 .27 .27 0 0 1 .4 .1M167.7 143l.4-.4a.31 .31 0 0 0-.5 .3 .31 .31 0 0 0 .5 .3M168.8 142.8v-.1a.23 .23 0 0 0-.4-.1 .23 .23 0 0 0 0 .4 .23 .23 0 0 0 .4-.1v-.1a.31 .31 0 0 0 .3 .2 .31 .31 0 0 0 .3-.3l.3-.7v-.8l-.4 1a.69 .69 0 0 0 .1 1M169 140.2v-.1a.24 .24 0 0 0-.2-.3 .24 .24 0 0 0-.2 .3 .24 .24 0 0 0 .3 .2l.3-.3-.1 .2 .1 .1"/>
<path d="M169.8 145.9a1.64 1.64 0 0 0 .5-1.5 4.7 4.7 0 0 0-.5 2.5M169.8 142.8v.2M169.9 146.3h-.5M170 142.2h-.1M170.3 142.5l-.1 .8 .6-.8-.1 .2a.24 .24 0 0 0-.1 .2 .24 .24 0 0 0 .2 .2l.4-.5-.1 .3 .1 .2M170.4 145.7a.2 .2 0 0 0 .3 0 .2 .2 0 0 0-.1-.3 .31 .31 0 0 0-.2 .4 .31 .31 0 0 0 .5 .1M171.1 145.7a.22 .22 0 0 0 .3-.1 .22 .22 0 0 0-.1-.3 .22 .22 0 0 0-.3 .2 .38 .38 0 0 0 .2 .5 .38 .38 0 0 0 .4-.1M172.4 144.4l-.1 1.2a.31 .31 0 0 0-.4-.2 .31 .31 0 0 0-.2 .5h.6M173 144.6l-.2 1.4 .1-.3a.23 .23 0 0 1 .2-.2 .23 .23 0 0 1 .2 .3 .23 .23 0 0 1-.3 .1v-.1M173.3 140.3l-.1 1.5 .2-1.9a.31 .31 0 0 1 .5 .1 .31 .31 0 0 1-.2 .4l-.2 .1v-.1M174 145.7a.29 .29 0 0 0-.4-.3 .29 .29 0 0 0-.1 .5l.5-.2 .1 .1M174 142.7l-.5-.1-.2 .7 .8-1.9a3.3 3.3 0 0 1-1.2 1.8v-.3l.1-.3-.6 .6a.51 .51 0 0 1 .2-.7l-.1 .2a.64 .64 0 0 1-1.1 .3 .33 .33 0 0 1 .2-.4 .33 .33 0 0 1 .4 .1l-.3 .3h-.3"/>
<path d="M174.4 142.9l-.1-.2a.33 .33 0 0 0-.3 .1 .33 .33 0 0 0 0 .4h.3l.1-.2 .3 .2M174.6 140.1l-.1-.2a.26 .26 0 0 0-.5 .1 .26 .26 0 0 0 .3 .4 .26 .26 0 0 0 .2-.3 .26 .26 0 0 0-.4 0 .26 .26 0 0 0 .2 .4 1.53 1.53 0 0 0 1.4-1.8l-.1-.2a4.1 4.1 0 0 0-.5 2.1h.1M174.7 145.7a.2 .2 0 0 0-.3-.1 .2 .2 0 0 0 .1 .3h.2M175.6 142.8a.31 .31 0 0 0-.5-.1 .31 .31 0 0 0 0 .4h.5M175.7 144.7l-.6 1.1 1.1-.7M175.8 145.4v.3l.2 .3M175.8 142.9v.3M175.9 142.2l.2 .2M176 140.1a.29 .29 0 0 0-.5-.1 .29 .29 0 0 0 .1 .5 .27 .27 0 0 0 .4-.2 .27 .27 0 0 0-.3-.4 .27 .27 0 0 0-.2 .4 .71 .71 0 0 0 1.1-.6l.2 .3a.27 .27 0 0 1 .1 .4 .27 .27 0 0 1-.4 0M176.7 142.8a.25 .25 0 0 0-.4 0 .25 .25 0 0 0 .1 .4 .31 .31 0 0 0 .2-.4 .31 .31 0 0 0-.3-.2 .31 .31 0 0 0-.3 .3 .5 .5 0 0 0 .6 .4 .5 .5 0 0 0 .4-.6l-.1 .2a.27 .27 0 0 0 .1 .4 .27 .27 0 0 0 .3-.2l.2-.2v.4M177.5 141.9l-.6 .3"/>
</g>
<g fill="none" stroke="#000" stroke-width=".46">
<path d="M218.4 34.9l1.3 .1M218.8 39.7a.52 .52 0 0 0-.6 0 .52 .52 0 0 0-.1 .6v.3v-.9M220.3 33.5l.2-.2a3.1 3.1 0 0 0-2.2 2.1 1.08 1.08 0 0 0 1.4 .4l.5-.1M222.1 33.2l-.6 1.1-.2 1.1M223.9 39.2v-.1v.2M226.6 36.4l-1.2 .2M226.7 35.5v-.1a5.2 5.2 0 0 0 1.5-2.3l-.1-.4a7.8 7.8 0 0 0-1.8 4.5l-.1 .4M227.6 35.4l.3-.1a.69 .69 0 0 0 .9-.5 .62 .62 0 0 0-.6 .2 .62 .62 0 0 0-.1 .7l.4 .1M229.7 35.4a.41 .41 0 0 0 .5-.1 .41 .41 0 0 0 0-.5 .83 .83 0 0 0-.8 1l.3 .2h.6M232.3 37.9l-1.1 2.4-.3 1.2 .1-.9a.42 .42 0 0 1 .2-.5 .42 .42 0 0 1 .5 .1l.5 .2M233 32.5a3.2 3.2 0 0 0-1 2.7l.2 .7a.66 .66 0 0 0-.6-.7 .66 .66 0 0 0-.7 .4l.1 .2 .5 .3M234.1 32.6l-1.2 3.4 .3-.2a.99 .99 0 0 1 .8-.6 1.03 1.03 0 0 1-.8 1.2l.1-.1"/>
<path d="M235.4 36a.39 .39 0 0 0-.1-.6 .39 .39 0 0 0-.5 .2 .38 .38 0 0 0-.1 .6 .38 .38 0 0 0 .5 0l.5-.3v.4l.1 .2M235.9 39.8v-.1l.1 .2M237.4 35.7a.37 .37 0 0 0-.4-.2 .37 .37 0 0 0-.3 .2 .49 .49 0 0 0-.2 .5 .49 .49 0 0 0 .4 .4M238.4 39.6a1.19 1.19 0 0 0-1 .6M239 33.9a5.2 5.2 0 0 0-.8 2.5l2.1-1.8h-.1M239.3 35.7l.5 1.1M248.4 36.9v-.1a6.9 6.9 0 0 0 1.4-3.3 13.4 13.4 0 0 0-1.7 5.4M248.8 37.6l-1.4 .4M250 36.1h-.1a.74 .74 0 0 0-.1 1l.6-.2M250.8 36.7a.52 .52 0 0 0 .7 0 .52 .52 0 0 0 .2-.6 .67 .67 0 0 0-.6 .6 .67 .67 0 0 0 .5 .7M253.4 36.2a.57 .57 0 0 0-.6 .1 .57 .57 0 0 0-.1 .7l-.1 .2 .1-.8M253.8 36.8h-.2l1.1 .3"/>
<path d="M254.2 36.4l.2-.1 .3 .1a.97 .97 0 0 0-.9 1.1l.3 .1h.5M256.3 36.9l.2-.2a.67 .67 0 0 0-1.1 0l-.1 .2a.73 .73 0 0 0 1.1 0l.5 .3M263.4 36.4v-.1a.38 .38 0 0 0-.3-.3 .38 .38 0 0 0-.4 .2 .48 .48 0 0 0-.3 .7 .48 .48 0 0 0 .7 .2M264.5 36.5a.29 .29 0 0 0-.2-.3 .29 .29 0 0 0-.3 .2 .59 .59 0 0 0 .1 .9 .59 .59 0 0 0 .8-.1 .59 .59 0 0 0-.3-.8 .59 .59 0 0 0-.8 .3 1.23 1.23 0 0 0 2.2-.5 .46 .46 0 0 0-.3 .7 .46 .46 0 0 0 .7 .1l.8-.6-.1 .4 .2 .5M218.1 42.7l-.2 1.1-.7 1.8 1-.9-.1 1 .2 .2M219 40.2h.1a.66 .66 0 0 0 .7-.6 .59 .59 0 0 0-.8 .5 .59 .59 0 0 0 .7 .6M219.8 45.5v-.4a.58 .58 0 0 0-.7 .7 .71 .71 0 0 0 .9-.4 .3 .3 0 0 0-.3 .4 .3 .3 0 0 0 .3 .2l.6-.2 .4-.4a.48 .48 0 0 0-.1 .8l.7-.2 .7-.6-2.6 2.4M221.2 40.1v.1a.25 .25 0 0 0 .1-.3 .25 .25 0 0 0-.2-.2 .83 .83 0 0 0-.8 .8 1.22 1.22 0 0 0 1.4-.4 .25 .25 0 0 0-.2 .3 .25 .25 0 0 0 .2 .2 2.54 2.54 0 0 0 1.5-2.2l.3-1.4a3.5 3.5 0 0 0-1 2.7l.2 .9M221.6 50.1l-.3 .5-.9 2.8-1 1.9 2-.1h1.2M222.3 54.6h.3a.34 .34 0 0 1 .4 .1 .34 .34 0 0 1 0 .4l-.9 .6M222.8 46.2a.28 .28 0 0 0 .1-.4 .28 .28 0 0 0-.4-.1l-.1 .1a.34 .34 0 0 0-.2 .5 .34 .34 0 0 0 .5 .1l.5-.2 .1-.3a.34 .34 0 0 0-.1 .4 .34 .34 0 0 0 .3 .2l.4 .1M223.5 40.4l-.1 .4 .1-.1"/>
<path d="M224.5 40v.2a.53 .53 0 0 0 .1 .8l.9-.8a.53 .53 0 0 0 .1 .8l.8-.8-.2 .6 .2 .3M227.1 41h.2a.7 .7 0 0 0 .6-.8 .84 .84 0 0 0-.6 1 1.28 1.28 0 0 0 1.6-.9 .86 .86 0 0 0-.1 1l.5-.2 .8-1v.2a1 1 0 0 0 0 1.1M228.6 54.1l-.5 2.2M228.7 46.5a3.8 3.8 0 0 0 1.5-1.8l-.3 .6-.4 1.3M229.5 54.2a3.8 3.8 0 0 0 .2 2.2l1-1.7M231.8 55.8h.7M232.1 45.2l-.1 1a.58 .58 0 0 0 .1 .8l1.7-1.7M232.6 55.1l-.8 .1M232.8 40.9h.1a.22 .22 0 0 0-.1-.2 .22 .22 0 0 0-.2-.1l-.4 .2a.38 .38 0 0 0-.2 .6 .38 .38 0 0 0 .6 .1l.5-.3 .1-.2a.38 .38 0 0 0 0 .4 .38 .38 0 0 0 .4 .2M233.1 57.8l-.7 2 .2-.9a1.14 1.14 0 0 1 1.4-1.1 .41 .41 0 0 1-.4 .7l-.6 .2a.44 .44 0 0 0 .5 .5l.2 .4M234.1 59.7l.4-.4a1.08 1.08 0 0 0 .5-1.3 6 6 0 0 0-1 2.8M234.9 41.2l-.1-.2a.32 .32 0 0 0-.2-.3 .32 .32 0 0 0-.4 .1 .44 .44 0 0 0-.2 .6 .44 .44 0 0 0 .6 .2"/>
<path d="M235.5 41.1l-.3 .6M235.9 58.2l-.2 .8-.4 .7v-.1a.33 .33 0 0 1 .3-.3 .33 .33 0 0 1 .4 .2l-.3 .4h-.3l.1-.1M236.7 52.3l-.5 1.7 .3-.9a1.01 1.01 0 0 1 .7-.9 .56 .56 0 0 1 .3 .6 .56 .56 0 0 1-.7 .4v.3l.6 .7M236.8 41.2l.2-.1a.25 .25 0 0 0-.2-.4 1.03 1.03 0 0 0-.7 1.2 .75 .75 0 0 0 1.2-.4 .57 .57 0 0 0-.5-.5 .57 .57 0 0 0-.6 .3 .95 .95 0 0 0 .7 .8 .95 .95 0 0 0 1-.4l.2-.5a.54 .54 0 0 0-.1 .7 .54 .54 0 0 0 .6 .3l.4-.3 .2-.3-.2 .4 .1 .3M237 59.3h-.8M237 58.5l-.4 .7-.2 .8M238.1 54.1a1.25 1.25 0 0 0 1-1.5 3.6 3.6 0 0 0-.9 2.9M238.4 58.5l-.2 1M238.5 54.9h-.8M238.9 59h-1M240 52.6l-.5 1.8a.3 .3 0 0 1 .4-.3 .3 .3 0 0 1 .2 .4 .3 .3 0 0 1-.4 .1M240.2 58.2l-.1 1.1-.4 .8a2.91 2.91 0 0 1 1-2.2 .75 .75 0 0 1 .3 .9 .75 .75 0 0 1-.8 .5l.5 .9"/>
<path d="M241 52.7l-.3 1.8a.31 .31 0 0 1 .3-.4 .32 .32 0 0 1 .2 .6h-.4M242.7 58.5l-.1 .3-.2 1.7v-.1a.3 .3 0 0 1 .2-.5 .3 .3 0 0 1 .4 .4 .3 .3 0 0 1-.4 .2M243.2 41.2v.2a.48 .48 0 0 0 0 .8l.5-.4 .3-.5-.1 .5 .2 .4M244 56.2l-5.5-.1-3 .1-1.1 .2M244.6 41.8l.3 .1a.48 .48 0 0 0 .5-.1 .48 .48 0 0 0 .1-.5 .55 .55 0 0 0-.7 .3 .55 .55 0 0 0 .4 .7M245.9 54.8v1.4l.1 .6 .9-2M247.1 56.4a.36 .36 0 0 1 .5 .3 .36 .36 0 0 1-.4 .4 .46 .46 0 0 1-.4-.5 .46 .46 0 0 1 .5-.4l.1 .1-.1 .3M247.2 41.8v-.1a.54 .54 0 0 0-.7-.3 .54 .54 0 0 0-.2 .8 .54 .54 0 0 0 .7 .2l.3-.2-.2-.2a1.18 1.18 0 0 0 .2 1.2 .83 .83 0 0 1-.2 1.2 .83 .83 0 0 1-1.1-.3 .42 .42 0 0 1-.2-.4 .42 .42 0 0 1 .3-.4M248.1 56.4v.1a.34 .34 0 0 0-.1 .6 .34 .34 0 0 0 .5-.1l.4-.4M248.7 41.8l.1-.2a.51 .51 0 0 0-.7 0 .51 .51 0 0 0-.2 .6 .79 .79 0 0 0 1.3-.2l-.1 .3 .1 .2M249.7 55.3l-.4 1.8M249.8 56.4h-.7"/>
<path d="M251.2 40.1v-.2l-1.4 2.4v-.2a.69 .69 0 0 1 .2-.8l.6 .2a.54 .54 0 0 1 .5 .3 .54 .54 0 0 1-.2 .6M251.5 40.9l.1 .2M251.5 56.6l3.2 .2M253.2 41.7l-.5 .3a.7 .7 0 0 1-.9 .4l.2-.5M254.2 42.2l.1-.1a.28 .28 0 0 0 .2-.3 .28 .28 0 0 0-.2-.2 .87 .87 0 0 0-1 .7 1.1 1.1 0 0 0 1.1 0l.8 .5M254.2 56.3a.54 .54 0 0 1 .8 .5l-.7 .3M255.6 54.6l7.2-.1 3.2 .1a8.7 8.7 0 0 1 3.4 .5l-.1 1a10.4 10.4 0 0 0 0 3.5 2.96 2.96 0 0 1-2.3 .1l-6.7-.8-4.8-.2M255.6 54.8v1.9l-.4 1.8M257.8 56.7a.44 .44 0 0 1 .5 .4 .44 .44 0 0 1-.5 .4 .44 .44 0 0 1-.3-.6 .36 .36 0 0 1 .6-.2l.1 .2M257.9 55.4l-1.3 1.8 .1-1.8v.3M258.9 56.9a.43 .43 0 0 0 0 .7 .43 .43 0 0 0 .6-.2l.2-.1M260.6 56.6l-.7 .2"/>
<path d="M260.7 55.8l-.6 1.1-.1 .6M260.7 42.6v-.2a.45 .45 0 0 0-.4-.4 .45 .45 0 0 0-.5 .2l-.3 .4a.69 .69 0 0 0 1-.1l.1 .3 .4 .2M261.8 57.1l.7 .1M261.8 56.7l.8 .1M264.4 56l1.6 .2a3.1 3.1 0 0 0-1.1 1.9M264.5 57.2l.9 .1M265.5 44.1l-1.3 .3M265.7 42.9a.4 .4 0 0 0 .2-.7 .4 .4 0 0 0-.6 .1 .38 .38 0 0 0-.3 .6 .38 .38 0 0 0 .6 .1l.4-.1-.6 .8-.5 1.3M267.1 42.3a.5 .5 0 0 0-.3 .8 .5 .5 0 0 0 .8 .1l.2-.2a.84 .84 0 0 0 1.2-.7 .71 .71 0 0 0-.7 .6 .71 .71 0 0 0 .4 .8l.5 .3M268 56.3l-.7 1a.6 .6 0 0 1-.5 .6l-.3-1.5M234.5 60l-.8 .2M241 60.1a1.27 1.27 0 0 0 .9-1.7l-.3 .5-.5 2.5"/>
<path d="M241.4 60.8l-.7 .1"/>
</g>
<g font-size="2.8">
<text x="178" y="190.9">Title:</text>
<text x="187.7" y="190.9">Boost</text>
<text x="198.4" y="190.9">Converter</text>
</g>
<g font-size="2.1">
<text x="48" y="130.5">LM51561HPWPR</text>
<text x="55.5" y="128">U4</text>
<text x="178" y="184">Sheet:</text>
<text x="178" y="181.2">RTAP</text>
<text x="186.2" y="184">/BoostConverter/</text>
<text x="178" y="186.7">File:</text>
<text x="184.1" y="186.7">boost.kicad_sch</text>
<text x="178" y="196.9">KiCad</text>
<text x="178" y="194.1">Size:</text>
<text x="184.7" y="194.1">A4</text>
<text x="185.7" y="196.9">E.D.A.</text>
<text x="193.3" y="196.9">8.0.1</text>
<text x="200" y="194.1">Date:</text>
<text x="207" y="194.1">2024-03-27</text>
<text x="263" y="194.3">Rev:</text>
<text x="263" y="196.9">Id:</text>
<text x="267.1" y="196.9">3/4</text>
<text x="269.4" y="194.3">v0.1.0</text>
</g>
<g font-size="1.8">
<text x="35" y="11.9">1</text>
<text x="85" y="11.9">2</text>
<text x="135" y="11.9">3</text>
<text x="185" y="11.9">4</text>
<text x="235" y="11.9">5</text>
<text x="285" y="11.9">6</text>
<text x="72" y="21.6" transform="rotate(-90 72 21.6)">POWER</text>
<text x="24.9" y="26.3">Vin</text>
<text x="184.1" y="28.9">DITHOFF</text>
<text x="10.3" y="35.9">A</text>
<text x="43.2" y="31.3">Ruvlot1</text>
<text x="43.2" y="33.9">49.9k</text>
<text x="134.6" y="30.1">RT</text>
<text x="147.3" y="30.1">SS</text>
<text x="285.3" y="35.9">A</text>
<text x="21" y="37.7">CinBC1</text>
<text x="24.2" y="40.2">10u</text>
<text x="44.4" y="37.8">EN_UVLO_SYNC</text>
<text x="67.3" y="41.5">100n</text>
<text x="67.3" y="39">CbiasBC4</text>
<text x="82.6" y="39">CbiasBC1</text>
<text x="82.6" y="41.5">10n</text>
<text x="99.1" y="39">CbiasBC2</text>
<text x="99.1" y="41.5">10u</text>
<text x="115.6" y="41.5">100n</text>
<text x="115.6" y="39">CbiasBC3</text>
<text x="137.2" y="37.7">RtBC1</text>
<text x="137.2" y="40.2">48.7k</text>
<text x="151.1" y="37.7">CssBC1</text>
<text x="151.1" y="40.2">100n</text>
<text x="180.3" y="37.7">CvccBC1</text>
<text x="180.3" y="40.2">1u</text>
<text x="43.2" y="45.3">Ruvlob1</text>
<text x="43.2" y="47.9">47k</text>
<text x="132.6" y="51.7">GND</text>
<text x="145.3" y="51.7">GND</text>
<text x="174.5" y="51.7">GND</text>
<text x="121.2" y="59.3">GND</text>
<text x="72" y="63.8" transform="rotate(-90 72 63.8)">POWER</text>
<text x="78.7" y="65.6">D3</text>
<text x="42.8" y="67.3" transform="rotate(-90 42.8 67.3)">POWER</text>
<text x="56.2" y="70.7">6.8u</text>
<text x="57.2" y="68.2">L2</text>
<text x="69.4" y="67.3" transform="rotate(-90 69.4 67.3)">POWER</text>
<text x="71" y="68.2">CMS06_TE12L,Q,M_</text>
<text x="145.6" y="67.3" transform="rotate(-90 145.6 67.3)">POWER</text>
<text x="27.4" y="72">Vin</text>
<text x="68.3" y="75.6" transform="rotate(-90 68.3 75.6)">2</text>
<text x="73" y="72.1">2</text>
<text x="85.7" y="72.1">1</text>
<text x="168.9" y="72">Vout</text>
<text x="53.7" y="83.5">GATE</text>
<text x="61.5" y="83.6">1</text>
<text x="72.4" y="83.4">FDD8647L</text>
<text x="72.4" y="80.9">Q1</text>
<text x="82.3" y="83.4">Rfbt1</text>
<text x="10.3" y="85.9">B</text>
<text x="68.3" y="88.3" transform="rotate(-90 68.3 88.3)">3</text>
<text x="84" y="86">15k</text>
<text x="285.3" y="85.9">B</text>
<text x="34.6" y="91">RslBC1</text>
<text x="36.2" y="93.6">732</text>
<text x="54.1" y="91">Rcs1BC1</text>
<text x="56.5" y="93.6">100</text>
<text x="73.7" y="93.6">POWER</text>
<text x="94.6" y="92.3">CoutBC5</text>
<text x="99.1" y="94.8">22u</text>
<text x="109.9" y="92.3">CoutBC1</text>
<text x="115.5" y="94.8">1u</text>
<text x="125.1" y="92.3">CoutBC2</text>
<text x="128.4" y="94.8">100n</text>
<text x="140.3" y="92.3">CoutBC3</text>
<text x="144.8" y="94.8">10u</text>
<text x="155.6" y="92.3">CoutBC4</text>
<text x="160" y="94.8">10u</text>
<text x="26.5" y="96.2">CS</text>
<text x="80" y="96.2">FB</text>
<text x="52.1" y="106.3">1n</text>
<text x="52.1" y="103.7">CcsBC1</text>
<text x="71.1" y="106.3">30m</text>
<text x="71.1" y="103.7">RcsBC1</text>
<text x="81.9" y="103.7">Rfbb1</text>
<text x="82.2" y="106.3">2.49k</text>
<text x="46.2" y="115.2">GND</text>
<text x="66.5" y="115.2">GND</text>
<text x="104.6" y="120.2">GND</text>
<text x="10.3" y="135.9">C</text>
<text x="27.4" y="136.8">Vin</text>
<text x="37.4" y="136.9">1</text>
<text x="75.5" y="136.9">3</text>
<text x="82.5" y="136.8">DITHOFF</text>
<text x="285.3" y="135.9">C</text>
<text x="40.9" y="138">BIAS</text>
<text x="69.6" y="138">VCC</text>
<text x="104.7" y="140.6">Vin</text>
<text x="111.8" y="139.4">Vin</text>
<text x="111.8" y="143.2">Vout</text>
<text x="16.2" y="144.4">EN_UVLO_SYNC</text>
<text x="36.8" y="144.5">14</text>
<text x="40.9" y="145.6">EN_UVLO_SYNC</text>
<text x="68.7" y="145.6">GATE</text>
<text x="75.5" y="144.5">4</text>
<text x="82.5" y="144.4">GATE</text>
<text x="103.4" y="144.4">Vout</text>
<text x="103.7" y="148.2">GND</text>
<text x="134.2" y="144.4">COMP</text>
<text x="22.6" y="152.1">DITHOFF</text>
<text x="37.4" y="152.1">9</text>
<text x="40.9" y="153.3">DITHOFF</text>
<text x="70.7" y="153.3">CS</text>
<text x="75.5" y="152.1">7</text>
<text x="82.5" y="152.1">CS</text>
<text x="109.7" y="154.5">GND</text>
<text x="148.6" y="154.5">CcompBC1</text>
<text x="36.8" y="159.8">13</text>
<text x="40.9" y="160.9">PGOOD</text>
<text x="70.8" y="160.9">FB</text>
<text x="74.9" y="159.8">10</text>
<text x="82.5" y="159.7">FB</text>
<text x="120.5" y="160.9">CcompBC2</text>
<text x="148.6" y="157.1">27n</text>
<text x="28" y="167.3">RT</text>
<text x="36.8" y="167.4">12</text>
<text x="75.5" y="167.4">8</text>
<text x="82.5" y="167.3">COMP</text>
<text x="126.4" y="163.4">5.6n</text>
<text x="147.3" y="166">RcompBC1</text>
<text x="40.9" y="168.5">RT</text>
<text x="67.9" y="168.5">COMP</text>
<text x="147.3" y="168.5">3.57k</text>
<text x="27.9" y="174.9">SS</text>
<text x="36.8" y="175">11</text>
<text x="40.9" y="176.1">SS</text>
<text x="70.8" y="176.1">EP</text>
<text x="74.9" y="175">15</text>
<text x="10.3" y="185.9">D</text>
<text x="37.4" y="182.6">2</text>
<text x="40.9" y="183.7">NC</text>
<text x="68.1" y="183.7">PGND</text>
<text x="68.2" y="181.2">AGND</text>
<text x="75.5" y="182.6">5</text>
<text x="75.5" y="180.1">6</text>
<text x="137.7" y="183.7">GND</text>
<text x="285.3" y="185.9">D</text>
<text x="76.7" y="192.6">GND</text>
<text x="35" y="199.9">1</text>
<text x="85" y="199.9">2</text>
<text x="135" y="199.9">3</text>
<text x="185" y="199.9">4</text>
<text x="235" y="199.9">5</text>
<text x="285" y="199.9">6</text>
</g>
</svg>
